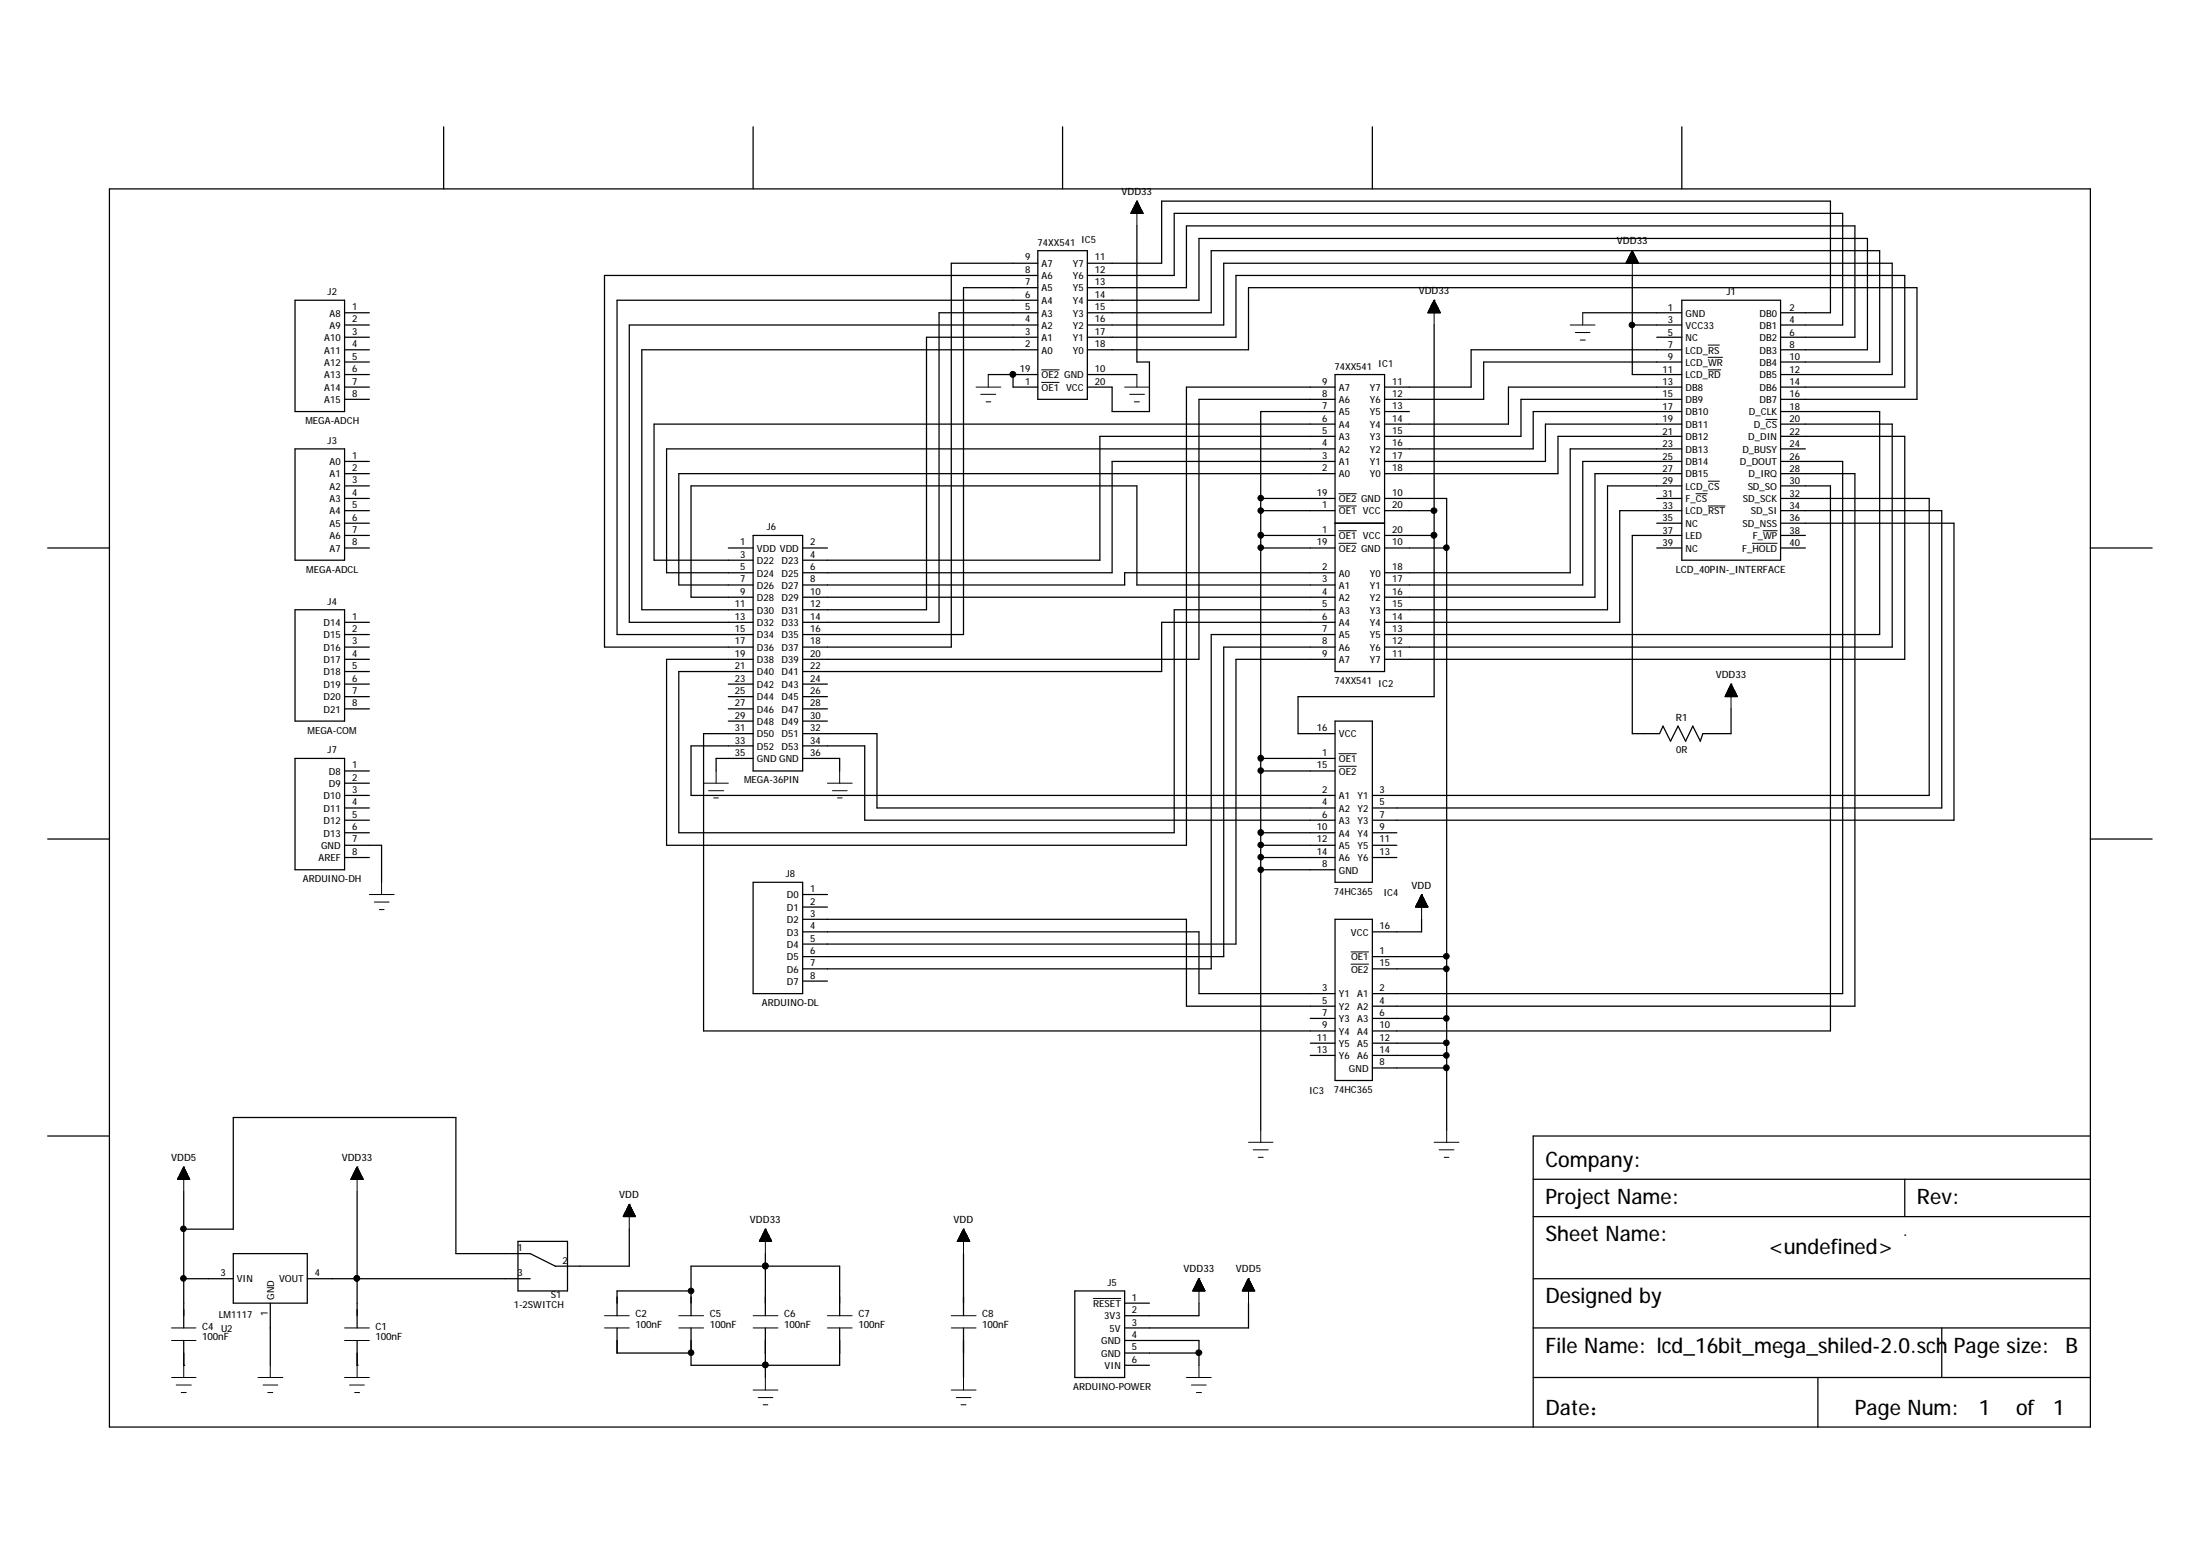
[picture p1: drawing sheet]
<svg xmlns="http://www.w3.org/2000/svg" width="297mm" height="210mm" viewBox="0 0 297 210" stroke-linecap="round" stroke-linejoin="round" font-family="sans-serif">
<g fill="none" stroke="#000" stroke-width=".17">
<path d="M59.9 17.1v8.4M101.7 17.1v8.4M143.5 17.1v8.4M185.3 17.1v8.4M227.1 17.1v8.4M14.8 25.5h267.4v167.1h-267.4zM140.1 33.8h6.7v20.1h-6.7zM140.1 38.8h-10v46.9h-21.7M140.1 37.2h-58.5v50.1h20.1M140.1 35.5h-11.7v51.8h-20M146.8 35.5h10v-8.4h90.3v15.1h-6.7M146.8 37.2h11.7v-8.4h90.3v15.1h-8.4"/>
<path d="M146.8 38.8h13.4v-8.3h90.2v15h-10M153.5 30.5v18.4h1.7v6.7h-5v-3.3h-3.4M220.4 37.2v13.4h6.7M39.8 40.5h6.7v15.1h-6.7zM46.5 42.2h3.4M46.5 43.9h3.4M46.5 45.5h3.4M46.5 47.2h3.4M46.5 48.9h3.4M46.5 50.6h3.4M46.5 52.3h3.4M46.5 53.9h3.4"/>
<path d="M133.4 50.6h6.7M136.8 50.6h.1M136.8 50.6v1.7h3.3M140.1 40.5h-56.8v45.2h18.4M140.1 42.2h-13.3v41.8h-18.4M140.1 43.9h-55.1v40.1h16.7M140.1 45.5h-15v36.8h-16.7M140.1 47.2h-53.4v35.1h15M146.8 45.5h20.1v-8.3h90.3v15.1h-16.8M146.8 40.5h15.1v-8.3h90.2v15h-11.7M146.8 42.2h16.7v-8.4h90.3v15.1h-13.4M146.8 43.9h18.4v-8.4h90.3v15.1h-15.1"/>
<path d="M146.8 47.2h21.8v-8.4h90.2v15.1h-18.4M146.8 50.6h6.7M180.3 57.2h-92v18.4h13.4M180.3 58.9h-31.8v16.7h-40.1M180.3 50.6h6.6v40h-6.6zM180.3 52.3h-20.1v61.8h-70.2v-25.1h11.7M180.3 53.9h-18.4v35.1h-53.5M180.3 55.6h-10.1v96.9M186.9 55.6h3.4M193.6 43.9v50.1h-18.3v5h5M213.7 42.2h13.4M220.4 43.9h6.7"/>
<path d="M223.7 45.5h3.4M227.1 40.5h13.3v35.1h-13.3zM227.1 55.6h-20.1v5h-20.1M227.1 47.2h-28.5v5.1h-11.7M227.1 48.9h-26.8v5h-13.4M227.1 52.3h-23.4v4.9h-16.8M227.1 53.9h-21.7v5h-18.5M227.1 57.2h-18.4v5.1h-21.8M227.1 58.9h-16.7v5h-23.5M240.4 58.9h16.8v30.1h-70.3M240.4 55.6h13.4v30.1h-66.9M240.4 57.2h15.1v30.1h-68.6"/>
<path d="M6.4 74h8.4M39.8 60.6h6.7v15h-6.7zM46.5 74h3.4M46.5 62.3h3.4M46.5 63.9h3.4M46.5 65.6h3.4M46.5 67.3h3.4M46.5 68.9h3.4M46.5 70.6h3.4M46.5 72.3h3.4M98.3 74h3.4M101.7 72.3h6.7v31.8h-6.7z"/>
<path d="M108.4 74h3.3M170.2 74h10.1M170.2 67.3h10.1M170.2 68.9h10.1M170.2 72.3h10.1M180.3 60.6h-90.3v16.7h11.7M180.3 62.3h-30.1v15h-41.8M180.3 63.9h-88.6v15.1h10M180.3 79h-26.8v-13.4h-60.2v15h8.4M180.3 70.6h6.6M180.3 77.3h-28.5v1.7h-43.4M186.9 74h8.4"/>
<path d="M186.9 67.3h8.4v85.2M186.9 68.9h6.7M186.9 72.3h6.7M223.7 74h3.4M223.7 67.3h3.4M223.7 70.6h3.4M227.1 60.6h-15.1v16.7h-25.1M227.1 62.3h-13.4v16.7h-26.8M227.1 63.9h-11.8v16.7h-28.4M227.1 65.6h-10.1v16.7h-30.1M227.1 68.9h-8.4v15.1h-31.8M227.1 72.3h-6.7v26.7h3.7l.4-1 1.1 2 1-2 1 2 1-2 1 2 .3-1h3.8v-3.3"/>
<path d="M240.4 74h3.4M240.4 68.9h21.8v40.2h-76.9M240.4 60.6h3.4M240.4 62.3h8.4v71.8h-63.5M240.4 63.9h10v71.9h-65.1M240.4 65.6h6.7v73.6h-61.8M240.4 67.3h20.1v40.1h-75.2M240.4 70.6h23.4v40.1h-78.5M240.4 72.3h3.4M282.2 74h8.4M39.8 82.3h6.7v15h-6.7zM46.5 90.6h3.4"/>
<path d="M46.5 84h3.4M46.5 85.7h3.4M46.5 87.3h3.4M46.5 89h3.4M46.5 92.3h3.4M46.5 94h3.4M46.5 95.7h3.4M98.3 97.3h3.4M98.3 92.3h3.4M98.3 94h3.4M98.3 95.7h3.4M101.7 99h-6.7v40.2h85.3"/>
<path d="M108.4 97.3h3.3M108.4 99h10v10.1h61.9M108.4 80.6h71.9M108.4 92.3h3.3M108.4 94h3.3M108.4 95.7h3.3M180.3 97.3h5v21.8h-5zM180.3 82.3h-21.8v30.1h-66.8v-21.8h10M180.3 84h-23.5v6.6h-48.4M180.3 85.7h-16.8v45.1h-55.1M180.3 87.3h-15.1v41.8h-56.8M180.3 89h-13.4v38.4h-58.5"/>
<path d="M6.4 113.3h8.4M39.8 102.4h6.7v15h-6.7zM46.5 107.4h3.4M46.5 109.1h3.4M46.5 110.7h3.4M46.5 112.4h3.4M46.5 114.1h5v5M46.5 115.8h3.4M46.5 104.1h3.4M46.5 105.7h3.4M101.7 119.1h6.7v15h-6.7zM101.7 102.4h-5v1.7"/>
<path d="M101.7 100.7h-8.4v6.7h87M108.4 102.4h5v1.7M108.4 100.7h8.4v10h63.5M170.2 102.4h10.1M170.2 117.4h10.1M170.2 112.4h10.1M170.2 114.1h10.1M170.2 115.8h10.1M170.2 104.1h10.1M185.3 112.4h3.3M185.3 114.1h3.3M185.3 115.8h3.3"/>
<path d="M282.2 113.3h8.4M108.4 124.1h51.8v11.7h20.1M108.4 125.8h53.5v8.3h18.4M108.4 120.7h3.3M108.4 122.4h3.3M108.4 132.4h3.3M176.9 137.5h3.4M180.3 124.1h5v21.8h-5zM185.3 129.1h10M185.3 137.5h10M185.3 130.8h10M191.9 124.1v1.7h-6.6"/>
<path d="M6.4 153.3h8.4M176.9 140.8h3.4M176.9 142.5h3.4M185.3 144.2h10M185.3 140.8h10M185.3 142.5h10M207 159.2h75.2M257.2 159.2v5M282.2 153.3h-75.2v39.3M24.8 172.6h6.7M24.8 165.9h6.7v-15.1h30.1v18.4h10l3.4 1.7h10v-5M24.8 160.9v18.4"/>
<path d="M31.5 169.2h10v6.7h-10zM36.5 175.9v8.4M41.5 172.6h30.1M48.2 172.6h.1M48.2 160.9v18.4M69.9 167.6h6.7v6.7h-6.7zM83.3 179.3v3.3h10M93.3 174.3h.1M93.3 174.3h-10v3.3M93.3 179.3v5h20.1v-5M93.3 177.6v-6.7h20.1v6.7M103.3 170.9h.1"/>
<path d="M103.3 169.2v8.4M103.3 179.3v6.6M130.1 169.2v8.4M130.1 179.3v6.6M145.1 174.3h6.7v11.6h-6.7zM151.8 175.9h3.4M161.9 175.9v1.7h-10.1M168.6 175.9v3.4h-16.8M207 164.2h75.2M207 172.6h75.2M207 179.3h75.2M257.2 166.7h.1"/>
<path d="M262.2 179.3v6.6M24.8 184.3h.1M24.8 180.9v3.4M48.2 184.3h.1M48.2 180.9v3.4M93.3 182.6h.1M103.3 184.3h.1M151.8 180.9h10.1v3.4M151.8 182.6h10.1M151.8 184.3h3.4M207 185.9h75.2M245.4 185.9v6.7"/>
</g>
<g fill="none" stroke="#000" stroke-width=".14">
<path d="M152.7 28.8h1.6M152.7 28.7v.1M152.7 28.7h1.6M152.8 28.6h1.4v.2M152.8 28.6v.2M152.8 28.5h1.4M152.8 28.5h1.4v.3M152.8 28.5v.3M152.9 28.4h1.3M152.9 28.4h1.2v.4M152.9 28.3v.5M153 28.3h1.1"/>
<path d="M153 28.3h1.1v.5M153 28.2v.6M153 28.2h1M153 28.1h1v.7M153 28v.8M153.1 28h.9M153.1 28h.8v.8M153.1 27.9v.9M153.2 27.9h.7M153.2 27.8h.6v1M153.2 27.7v1.1M153.2 27.7h.6"/>
<path d="M153.2 27.7h.6v1.1M153.2 27.6v1.2M153.3 27.6h.5M153.3 27.5h.4v1.3M153.4 27.4h.3v1.4M153.4 27.4v1.4M153.4 27.4h.2M153.5 27.3h.1v1.5M153.5 27.1h.1M153.5 27.1v3.4M153.5 27.1l-.8 1.7M153.5 27.1l.8 1.7h-1.6"/>
<path d="M153.5 27.2v1.6M153.7 27.5h-.4v1.3M219.6 35.4h1.5v.1M219.6 35.4h1.5M219.6 35.4v.1M219.6 35.3h1.5v.2M219.6 35.3v.2M219.7 35.2h1.4M219.7 35.5v-.3h1.3v.3M219.8 35.1h1.2M219.8 35.5v-.5h1.2v.5M219.8 35h1.1"/>
<path d="M219.8 35.5v-.6h1.1v.6M219.9 34.9h1M219.9 34.8h1v.7M219.9 34.7v.8M220 34.7h.8M220 34.6h.8v.9M220 34.6v.9M220 34.6h.7M220 34.5h.7v1M220 34.5v1M220.1 34.5h.6M220.1 34.4h.5v1.1"/>
<path d="M220.1 34.3v1.2M220.1 34.3h.5M220.2 34.3h.4v1.2M220.2 34.2v1.3M220.2 34.2h.3M220.3 34.1h.2v1.4M220.3 34h.1v1.5M220.3 33.9v1.6M220.3 33.9h.1M220.4 33.8h.1M220.4 33.8v3.4M220.4 33.8l.8 1.7h-1.7z"/>
<path d="M220.5 34.1h-.2v1.4M131.8 52.3h3.3M132.4 53.2h2.1M133.1 54.2h.7M133.4 50.6v1.7M140.6 49.9h2.4M140.6 51.6h2.4M151.8 52.3h3.4M152.5 53.2h2M153.2 54.2h.6M153.5 50.6v1.7M192.8 42.1h1.6v.1"/>
<path d="M192.8 42.1v.1M192.9 42.1h1.5M192.9 42h1.5v.2M192.9 41.9h1.4M192.9 42v.2M193 41.9h1.3v.3M193 41.8v.4M193 41.8h1.3M193 42.2v-.5h1.2v.5M193 41.7h1.2M193.1 42.2v-.6h1.1v.6M193.1 41.5h1"/>
<path d="M193.2 42.2v-.7h.9v.7M193.2 41.4h.9M193.2 41.3h.9v.9M193.2 41.2v1M193.3 41.2h.7M193.3 41.2h.7v1M193.3 41.1v1.1M193.3 41.1h.6M193.3 41.1h.6v1.1M193.3 41v1.2M193.4 41h.4M193.4 41h.4v1.2"/>
<path d="M193.4 40.9v1.3M193.5 40.9h.3M193.5 40.8h.3v1.4M193.5 40.7v1.5M193.5 40.7h.2M193.5 40.7h.2v1.5M193.5 40.6v1.6M193.6 40.6h.1M193.6 40.5h.1M193.6 40.5v3.4M193.6 40.5l.9 1.7h-1.7zM212 43.9h3.3"/>
<path d="M212.7 44.9h2M213.4 45.9h.6M213.7 42.2v1.7M230.6 46.6h1.6M230.6 48.2h2M230.6 49.9h1.7M238.4 56.6h1.5M180.8 66.6h2.3M180.8 68.3h2.3M180.8 71.6h2.3M180.8 73.3h2.3M229 66.6h1.5"/>
<path d="M230.6 65h1.6M230.6 68.3h2.3M236.6 73.3h3.3M238 71.6h1.9M233 94h1.6M233 93.8h1.5v.2M233 93.8v.2M233 93.7h1.4M233.1 93.7h1.3v.3M233.1 93.6h1.3M233.1 93.7v.3M233.2 94v-.5h1.2v.5"/>
<path d="M233.2 93.5h1.1M233.2 94v-.6h1.1v.6M233.2 93.4h1M233.3 94v-.7h.9v.7M233.3 93.2h.9M233.3 93.1h.8v.9M233.3 93.1v.9M233.4 93.1h.7M233.4 93h.7v1M233.5 92.9h.5v1.1M233.5 92.8v1.2M233.5 92.8h.5"/>
<path d="M233.6 92.8h.3v1.2M233.6 92.7v1.3M233.6 92.7h.3M233.6 92.6h.2v1.4M233.6 92.6v1.4M233.6 92.6h.2M233.7 92.5h.1v1.5M233.7 92.4v1.6M233.7 92.3h.1M233.7 92.3v3.4M233.7 92.3l-.8 1.7h1.7M233.7 92.3l.9 1.7"/>
<path d="M233.7 92.4h.1M234.1 92.9h-.7v1.1M234.5 93.9h-1.5v.1M51.5 119.1v1.6M95 105.7h3.3M95.7 106.7h2M96.4 107.7h.6M96.7 104.1v1.6M111.7 105.7h3.4M112.4 106.7h2M113.1 107.7h.6M113.4 104.1v1.6"/>
<path d="M180.8 101.7h2.3M180.8 103.4h2.3M49.9 120.7h3.3M50.5 121.8h2M51.2 122.8h.7M182.4 128.5h2.4M182.4 130.1h2.4M191.1 122.4h1.7M191.2 122.3h1.5M191.2 122.2h1.5v.2M191.2 122.2v.2M191.3 122.1h1.4"/>
<path d="M191.3 122.1h1.3v.3M191.3 122h1.3M191.3 122.1v.3M191.3 122h1.3v.4M191.3 121.9v.5M191.4 121.9h1.1M191.4 121.8h1.1v.6M191.4 121.8h1M191.4 121.8v.6M191.5 121.7h.9v.7M191.6 121.6h.8v.8M191.6 121.5v.9"/>
<path d="M191.6 121.5h.7M191.6 121.4h.7v1M191.7 121.3h.5v1.1M191.7 121.2v1.2M191.7 121.2h.5M191.8 121.2h.4v1.2M191.8 121h.3v1.4M191.8 121v1.4M191.9 121h.2M191.9 120.9h.1v1.5M191.9 120.8v1.6M191.9 120.7h.1"/>
<path d="M191.9 120.7v3.4M191.9 120.7l-.8 1.7M191.9 120.7l.9 1.7M191.9 120.8h.1M192.2 121.1h-.4v1.3M192.3 121.3h-.7v1.1M192.4 121.6h-.9v.8M24 159.1l1.6 .1M24 159.1v.1M24 159.1h1.6M24 159h1.5v.2M24 159v.2"/>
<path d="M24.1 158.9h1.4M24.1 158.9h1.4v.3M24.1 158.8v.4M24.2 158.8h1.2M24.2 158.8h1.2v.4M24.2 158.7h1.2M24.2 158.7v.5M24.3 158.6h1v.6M24.3 158.6v.6M24.3 158.6h1M24.3 158.5h1v.7M24.4 158.3h.8v.9"/>
<path d="M24.5 158.2h.6v1M24.5 158.1v1.1M24.5 158.1h.6M24.6 158.1h.5v1.1M24.6 157.9h.4v1.3M24.6 157.9v1.3M24.6 157.9h.4M24.7 157.8h.2v1.4M24.7 157.7h.1v1.5M24.7 157.6v1.6M24.8 157.6h.1M24.8 157.5h.1"/>
<path d="M24.8 157.5l-.8 1.7h1.6M24.8 157.5v3.4M24.8 157.5l.8 1.7M24.9 157.7h-.2v1.5M25.1 158h-.5v1.2M25.2 158.3h-.8v.9M25.2 158.4h-.9v.8M47.4 159.1l1.6 .1M47.4 159.1h1.6M47.4 159.1v.1M47.5 159h1.4v.2M47.5 159v.2"/>
<path d="M47.5 158.9h1.4M47.5 158.9h1.4v.3M47.5 158.8v.4M47.6 158.8h1.3M47.6 158.8h1.2v.4M47.6 158.7v.5M47.6 158.7h1.2M47.7 158.6h1v.6M47.7 158.6v.6M47.7 158.6h1M47.7 158.5h1v.7M47.7 158.4v.8"/>
<path d="M47.8 158.4h.8M47.8 158.3h.8v.9M47.8 158.3v.9M47.8 158.3h.8M47.9 158.2h.7v1M47.9 158.1v1.1M47.9 158.1h.6M47.9 158.1h.6v1.1M47.9 158v1.2M48 158h.4M48 157.9h.4v1.3M48 157.9v1.3"/>
<path d="M48 157.9h.3M48 157.8h.3v1.4M48 157.7v1.5M48.1 157.7h.2M48.1 157.7h.2v1.5M48.1 157.6v1.6M48.2 157.6h.1M48.2 157.5h.1M48.2 157.5v3.4M48.2 157.5l.9 1.7h-1.7zM168.6 154.2h3.3M169.2 155.2h2"/>
<path d="M169.9 156.2h.7M170.2 152.5v1.7M193.6 154.2h3.4M194.3 155.2h2M195 156.2h.6M195.3 152.5v1.7M23.2 179.3h3.3M46.5 179.3h3.4M81.6 179.3h3.4M81.6 177.6h3.4M84.2 164.2v-.1h1.6v.1M84.2 164.1h1.6"/>
<path d="M84.2 164.2v-.2h1.5v.2M84.3 164h1.4M84.3 163.9h1.3v.3M84.3 163.8v.4M84.3 163.8h1.3M84.4 163.8h1.2v.4M84.4 163.7v.5M84.4 163.7h1.2M84.4 163.6h1.1v.6M84.4 163.6v.6M84.5 163.5h1M84.5 163.5h.9v.7"/>
<path d="M84.5 163.5v.7M84.5 163.4h.9M84.6 163.4h.8v.8M84.6 163.3v.9M84.6 163.3h.7M84.6 163.2h.7v1M84.6 163.2v1M84.7 163.2h.6M84.7 163.1h.6v1.1M84.7 163v1.2M84.8 163h.4M84.8 163h.4v1.2"/>
<path d="M84.8 162.8h.3v1.4M84.8 162.7v1.5M84.9 162.7h.1M84.9 162.7h.1v1.5M85 162.6h.1M85 162.6v3.3M85 162.6l-.8 1.6M85 162.6l.8 1.6h-1.6M85 162.6h-.1v1.6M85.1 162.9h-.3v1.3M91.7 179.3h3.3M91.7 177.6h3.3"/>
<path d="M101.7 179.3h3.3M101.7 177.6h3.3M102.6 167.5l1.6 .1M102.6 167.4h1.5v.2M102.6 167.3v.3M102.7 167.3h1.4M102.7 167.2h1.4v.4M102.8 167.1h1.2v.5M102.8 167h1.1M102.8 167.1v.5M102.8 167h1.1v.6M102.8 166.9v.7"/>
<path d="M102.9 166.9h.9M102.9 167.6v-.8h.9v.8M102.9 166.8h.9M103 166.7h.8v.9M103 166.6v1M103 166.6h.7M103 166.6h.7v1M103.1 166.4h.5v1.2M103.1 166.4v1.2M103.1 166.4h.5M103.2 166.3h.3v1.3M103.2 166.3v1.3"/>
<path d="M103.2 166.3h.3M103.2 166.2h.3v1.4M103.2 166.1v1.5M103.3 166.1h.2M103.3 166h.1v1.6M103.3 166v1.6M103.3 165.9h.1M103.3 165.9v3.3M103.3 165.9l-.8 1.7h1.7M103.3 165.9l.9 1.7M103.3 166h.1M103.7 166.5h-.7v1.1"/>
<path d="M104 167.2h-1.3v.4M104.1 167.4h-1.5v.2M111.7 179.3h3.4M111.7 177.6h3.4M128.4 179.3h3.4M128.4 177.6h3.4M129.3 167.5l1.6 .1M129.4 167.4h1.5v.2M129.4 167.3v.3M129.4 167.3h1.4M129.5 167.2h1.3v.4M129.5 167.1h1.2v.5"/>
<path d="M129.5 167.1v.5M129.5 167h1.2M129.6 167h1v.6M129.6 166.9h1M129.6 166.9v.7M129.6 167.6v-.8h1v.8M129.7 166.8h.8M129.7 166.7h.8v.9M129.7 166.6v1M129.8 166.6h.7M129.8 166.6h.6v1M129.8 166.5v1.1"/>
<path d="M129.8 166.5h.6M129.8 166.4h.6v1.2M129.8 166.4v1.2M129.9 166.4h.4M129.9 166.3h.4v1.3M129.9 166.3v1.3M130 166.3h.3M130 166.2h.2v1.4M130 166.1v1.5M130 166.1h.2M130 166h.2v1.6M130 166v1.6"/>
<path d="M130.1 165.9h.1M130.1 165.9l.8 1.7h-1.7zM130.1 166h.1M130.1 165.9v3.3M130.7 167.2h-1.2v.4M130.9 167.4h-1.6v.2M147.6 175.3h3.7M161.1 174.3v-.1h1.6v.1M161.1 174.1h1.5M161.2 174h1.4v.3M161.2 173.9h1.4v.4M161.2 173.9v.4"/>
<path d="M161.2 173.9h1.3M161.3 173.8h1.2v.5M161.3 173.7h1.1v.6M161.3 173.6v.7M161.4 173.6h.9M161.4 173.5h.9v.8M161.4 173.5h.9M161.4 173.5v.8M161.5 173.4h.8v.9M161.5 173.3v1M161.5 173.3h.7M161.5 173.2h.7v1.1"/>
<path d="M161.5 173.2v1.1M161.6 173.2h.6M161.6 173.1h.5v1.2M161.6 173v1.3M161.6 173h.5M161.7 173h.4v1.3M161.7 172.9v1.4M161.7 172.9h.4M161.7 172.9h.3v1.4M161.7 172.8v1.5M161.8 172.8h.2M161.8 172.7h.1v1.6"/>
<path d="M161.8 172.6v1.7M161.8 172.6h.1M161.9 172.6h.1M161.9 172.6v3.3M161.9 172.6l-.9 1.7h1.7M161.9 172.6l.8 1.7M162.4 173.8h-1.1v.5M162.6 174h-1.4v.3M167.8 174.3v-.1h1.5v.1M167.8 174.1h1.5M167.8 174h1.5v.3M167.8 174v.3"/>
<path d="M167.9 174h1.3M167.9 173.9h1.3v.4M167.9 173.9v.4M167.9 173.9h1.3M167.9 173.8h1.3v.5M167.9 173.8v.5M168 173.8h1.1M168 173.7h1.1v.6M168 173.6v.7M168.1 173.6h1M168.1 173.5h.9v.8M168.1 173.5v.8"/>
<path d="M168.1 173.5h.9M168.1 173.4h.9v.9M168.1 173.3v1M168.2 173.3h.7M168.2 173.2h.7v1.1M168.2 173.2v1.1M168.3 173.2h.6M168.3 173.1h.5v1.2M168.3 173v1.3M168.3 173h.5M168.4 173h.4v1.3M168.4 172.9v1.4"/>
<path d="M168.4 172.9h.3M168.4 172.9h.3v1.4M168.4 172.8v1.5M168.4 172.8h.3M168.5 172.7h.1v1.6M168.5 172.6v1.7M168.5 172.6h.1M168.6 172.6h.1M168.6 172.6l.8 1.7h-1.7zM168.6 172.6v3.3M23.2 180.9h3.3M23.2 185.9h3.3"/>
<path d="M23.8 187h2M24.5 188h.6M24.8 184.3v1.6M34.8 185.9h3.4M35.5 187h2M36.2 188h.6M36.5 184.3v1.6M46.5 180.9h3.4M46.5 185.9h3.4M47.2 187h2M47.9 188h.7M48.2 184.3v1.6"/>
<path d="M101.7 187.6h3.3M102.4 188.7h2M103 189.6h.7M103.3 185.9v1.7M128.4 187.6h3.4M129.1 188.7h2M129.8 189.6h.6M130.1 185.9v1.7M160.2 185.9h3.3M160.9 187h2M161.5 188h.7M161.9 184.3v1.6"/>
</g>
<g fill="#000" stroke="#000" stroke-width=".14">
<circle cx="136.8" cy="50.5" r=".4"/>
<circle cx="220.3" cy="43.9" r=".38"/>
<circle cx="170.2" cy="72.3" r=".39"/>
<circle cx="170.2" cy="68.9" r=".38"/>
<circle cx="170.2" cy="73.9" r=".38"/>
<circle cx="170.2" cy="67.2" r=".38"/>
<circle cx="193.6" cy="72.3" r=".4"/>
<circle cx="193.6" cy="68.9" r=".39"/>
<circle cx="195.3" cy="73.9" r=".38"/>
<circle cx="170.2" cy="102.3" r=".39"/>
<circle cx="170.2" cy="112.4" r=".39"/>
<circle cx="170.2" cy="117.4" r=".38"/>
<circle cx="170.2" cy="104" r=".38"/>
<circle cx="170.2" cy="114.1" r=".38"/>
<circle cx="170.2" cy="115.7" r=".38"/>
<circle cx="195.3" cy="130.8" r=".38"/>
<circle cx="195.3" cy="129.1" r=".38"/>
<circle cx="195.3" cy="137.5" r=".38"/>
<circle cx="195.3" cy="144.1" r=".39"/>
<circle cx="195.3" cy="142.5" r=".38"/>
<circle cx="195.3" cy="140.8" r=".38"/>
<circle cx="24.8" cy="165.9" r=".38"/>
<circle cx="24.8" cy="172.6" r=".38"/>
<circle cx="48.2" cy="172.6" r=".38"/>
<circle cx="93.3" cy="174.3" r=".38"/>
<circle cx="103.3" cy="170.9" r=".39"/>
<circle cx="93.3" cy="182.6" r=".38"/>
<circle cx="103.3" cy="184.2" r=".38"/>
<circle cx="161.9" cy="182.6" r=".39"/>
</g>
<g font-size="2.9">
<text x="208.7" y="157.5">Company:</text>
<text x="208.7" y="162.6">Project Name:</text>
<text x="208.7" y="167.6">Sheet Name:</text>
<text x="258.8" y="162.6">Rev:</text>
<text x="238.8" y="169.2">&lt;undefined&gt;</text>
<text x="208.7" y="175.9">Designed by</text>
<text x="208.7" y="182.6">File Name: lcd_16bit_mega_shiled-2.0.sch Page size:</text>
<text x="278.9" y="182.6">B</text>
<text x="208.7" y="191">Date：</text>
<text x="250.4" y="191">Page Num:</text>
<text x="267.2" y="191">1</text>
<text x="272.2" y="191">of 1</text>
</g>
<g font-size="1.4">
<text x="151.4" y="26.3">VDD33</text>
<text x="218.3" y="33">VDD33</text>
<text x="191.6" y="39.7">VDD33</text>
<text x="233.1" y="39.8">J1</text>
<text x="226.3" y="77.3">LCD_40PIN-_INTERFACE</text>
<text x="231.6" y="91.5">VDD33</text>
<text x="226.3" y="97.3">R1</text>
<text x="190.6" y="119.9">VDD</text>
<text x="23.1" y="156.7">VDD5</text>
<text x="46.1" y="156.7">VDD33</text>
<text x="83.6" y="161.7">VDD</text>
<text x="101.3" y="165.1">VDD33</text>
<text x="128.7" y="165.1">VDD</text>
<text x="159.8" y="171.8">VDD33</text>
<text x="166.9" y="171.8">VDD5</text>
<text x="27.3" y="179.5">C4 U2</text>
<text x="50.7" y="179.5">C1</text>
<text x="85.8" y="177.8">C2</text>
<text x="85.8" y="179.3">100nF</text>
<text x="95.8" y="177.8">C5</text>
<text x="95.8" y="179.3">100nF</text>
<text x="105.9" y="177.8">C6</text>
<text x="105.9" y="179.3">100nF</text>
<text x="115.9" y="177.8">C7</text>
<text x="115.9" y="179.3">100nF</text>
<text x="132.6" y="177.8">C8</text>
<text x="132.6" y="179.3">100nF</text>
<text x="27.3" y="180.9">100nF</text>
<text x="50.7" y="180.9">100nF</text>
</g>
<g font-size="1.3">
<text x="138.4" y="35.2">9</text>
<text x="140.1" y="33.2">74XX541 IC5</text>
<text x="147.8" y="35.2">11</text>
<text x="44.2" y="39.8">J2</text>
<text x="47.5" y="41.9">1</text>
<text x="138.4" y="41.9">5</text>
<text x="138.4" y="40.2">6</text>
<text x="138.4" y="38.5">7</text>
<text x="138.4" y="36.8">8</text>
<text x="140.6" y="41">A4</text>
<text x="140.6" y="39.3">A5</text>
<text x="140.6" y="37.7">A6</text>
<text x="140.6" y="36">A7</text>
<text x="144.9" y="36">Y7</text>
<text x="144.9" y="37.7">Y6</text>
<text x="144.9" y="39.3">Y5</text>
<text x="144.9" y="41">Y4</text>
<text x="147.8" y="36.8">12</text>
<text x="147.8" y="38.5">13</text>
<text x="147.8" y="40.2">14</text>
<text x="147.8" y="41.9">15</text>
<text x="225.2" y="42">1</text>
<text x="241.6" y="42">2</text>
<text x="43.8" y="46">A10</text>
<text x="43.8" y="47.7">A11</text>
<text x="44.5" y="42.7">A8</text>
<text x="44.5" y="44.4">A9</text>
<text x="47.5" y="43.5">2</text>
<text x="47.5" y="45.2">3</text>
<text x="47.5" y="46.9">4</text>
<text x="138.4" y="46.9">2</text>
<text x="138.4" y="45.2">3</text>
<text x="138.4" y="43.5">4</text>
<text x="140.6" y="47.7">A0</text>
<text x="140.6" y="46">A1</text>
<text x="140.6" y="44.4">A2</text>
<text x="140.6" y="42.7">A3</text>
<text x="144.9" y="42.7">Y3</text>
<text x="144.9" y="44.4">Y2</text>
<text x="144.9" y="46">Y1</text>
<text x="144.9" y="47.7">Y0</text>
<text x="147.8" y="43.5">16</text>
<text x="147.8" y="45.2">17</text>
<text x="147.8" y="46.9">18</text>
<text x="225.2" y="43.6">3</text>
<text x="225.2" y="45.3">5</text>
<text x="225.2" y="47">7</text>
<text x="227.6" y="42.7">GND</text>
<text x="227.6" y="44.4">VCC33</text>
<text x="227.6" y="46">NC</text>
<text x="227.6" y="47.7">LCD_RS</text>
<text x="237.6" y="44.4">DB1</text>
<text x="237.6" y="46">DB2</text>
<text x="237.6" y="47.7">DB3</text>
<text x="237.6" y="42.7">DB0</text>
<text x="241.6" y="43.6">4</text>
<text x="241.6" y="45.3">6</text>
<text x="241.6" y="47">8</text>
<text x="43.8" y="49.4">A12</text>
<text x="43.8" y="51.1">A13</text>
<text x="43.8" y="52.8">A14</text>
<text x="47.5" y="48.6">5</text>
<text x="47.5" y="50.2">6</text>
<text x="47.5" y="51.9">7</text>
<text x="47.5" y="53.6">8</text>
<text x="137.7" y="50.2">19</text>
<text x="138.4" y="51.9">1</text>
<text x="140.6" y="52.8">OE1</text>
<text x="140.6" y="51.1">OE2 GND</text>
<text x="143.9" y="52.8">VCC</text>
<text x="147.8" y="50.2">10</text>
<text x="147.8" y="51.9">20</text>
<text x="178.5" y="53.6">8</text>
<text x="178.5" y="51.9">9</text>
<text x="180.2" y="49.9">74XX541 IC1</text>
<text x="180.8" y="52.8">A7</text>
<text x="185" y="52.8">Y7</text>
<text x="188" y="51.9">11</text>
<text x="188" y="53.6">12</text>
<text x="224.5" y="50.3">11</text>
<text x="224.5" y="52">13</text>
<text x="224.5" y="53.7">15</text>
<text x="225.2" y="48.7">9</text>
<text x="227.6" y="51.1">LCD_RD</text>
<text x="227.6" y="52.8">DB8</text>
<text x="227.6" y="49.4">LCD_WR</text>
<text x="237.6" y="49.4">DB4</text>
<text x="237.6" y="51.1">DB5</text>
<text x="237.6" y="52.8">DB6</text>
<text x="241.6" y="48.7">10</text>
<text x="241.6" y="50.3">12</text>
<text x="241.6" y="52">14</text>
<text x="241.6" y="53.7">16</text>
<text x="41.2" y="57.2">MEGA-ADCH</text>
<text x="43.8" y="54.4">A15</text>
<text x="44.2" y="59.9">J3</text>
<text x="178.5" y="58.6">5</text>
<text x="178.5" y="56.9">6</text>
<text x="178.5" y="55.2">7</text>
<text x="180.8" y="59.4">A3</text>
<text x="180.8" y="57.8">A4</text>
<text x="180.8" y="56.1">A5</text>
<text x="180.8" y="54.4">A6</text>
<text x="185" y="54.4">Y6</text>
<text x="185" y="56.1">Y5</text>
<text x="185" y="57.8">Y4</text>
<text x="185" y="59.4">Y3</text>
<text x="188" y="55.2">13</text>
<text x="188" y="56.9">14</text>
<text x="188" y="58.6">15</text>
<text x="224.5" y="55.3">17</text>
<text x="224.5" y="57">19</text>
<text x="224.5" y="58.7">21</text>
<text x="227.6" y="54.4">DB9</text>
<text x="227.6" y="56.1">DB10</text>
<text x="227.6" y="57.8">DB11</text>
<text x="227.6" y="59.4">DB12</text>
<text x="236.1" y="59.4">D_DIN</text>
<text x="236.1" y="56.1">D_CLK</text>
<text x="236.8" y="57.8">D_CS</text>
<text x="237.6" y="54.4">DB7</text>
<text x="241.6" y="55.3">18</text>
<text x="241.6" y="57">20</text>
<text x="241.6" y="58.7">22</text>
<text x="44.5" y="62.8">A0</text>
<text x="44.5" y="64.4">A1</text>
<text x="47.5" y="61.9">1</text>
<text x="47.5" y="63.6">2</text>
<text x="47.5" y="65.2">3</text>
<text x="178.5" y="63.6">2</text>
<text x="178.5" y="61.9">3</text>
<text x="178.5" y="60.3">4</text>
<text x="180.8" y="64.4">A0</text>
<text x="180.8" y="62.8">A1</text>
<text x="180.8" y="61.1">A2</text>
<text x="185" y="61.1">Y2</text>
<text x="185" y="62.8">Y1</text>
<text x="185" y="64.4">Y0</text>
<text x="188" y="60.3">16</text>
<text x="188" y="61.9">17</text>
<text x="188" y="63.6">18</text>
<text x="224.5" y="60.4">23</text>
<text x="224.5" y="62">25</text>
<text x="224.5" y="63.7">27</text>
<text x="224.5" y="65.4">29</text>
<text x="227.6" y="61.1">DB13</text>
<text x="227.6" y="62.8">DB14</text>
<text x="227.6" y="64.4">DB15</text>
<text x="234.9" y="62.8">D_DOUT</text>
<text x="235.2" y="61.1">D_BUSY</text>
<text x="236.1" y="64.4">D_IRQ</text>
<text x="241.6" y="60.4">24</text>
<text x="241.6" y="62">26</text>
<text x="241.6" y="63.7">28</text>
<text x="241.6" y="65.4">30</text>
<text x="44.5" y="66.1">A2</text>
<text x="44.5" y="67.8">A3</text>
<text x="44.5" y="69.4">A4</text>
<text x="44.5" y="71.1">A5</text>
<text x="47.5" y="66.9">4</text>
<text x="47.5" y="68.6">5</text>
<text x="47.5" y="70.3">6</text>
<text x="47.5" y="71.9">7</text>
<text x="103.5" y="71.6">J6</text>
<text x="177.8" y="66.9">19</text>
<text x="178.5" y="68.6">1</text>
<text x="178.5" y="71.9">1</text>
<text x="180.8" y="69.4">OE1 VCC</text>
<text x="180.8" y="67.8">OE2 GND</text>
<text x="188" y="68.6">20</text>
<text x="188" y="71.9">20</text>
<text x="188" y="66.9">10</text>
<text x="224.5" y="67">31</text>
<text x="224.5" y="68.7">33</text>
<text x="224.5" y="70.4">35</text>
<text x="227.6" y="66.1">LCD_CS</text>
<text x="227.6" y="67.8">F_CS</text>
<text x="227.6" y="69.4">LCD_RST</text>
<text x="227.6" y="71.1">NC</text>
<text x="235.3" y="71.1">SD_NSS</text>
<text x="235.3" y="67.8">SD_SCK</text>
<text x="236" y="66.1">SD_SO</text>
<text x="236.4" y="69.4">SD_SI</text>
<text x="241.6" y="67">32</text>
<text x="241.6" y="68.7">34</text>
<text x="241.6" y="70.4">36</text>
<text x="41.4" y="77.3">MEGA-ADCL</text>
<text x="44.5" y="72.8">A6</text>
<text x="44.5" y="74.5">A7</text>
<text x="47.5" y="73.6">8</text>
<text x="99.9" y="77">5</text>
<text x="99.9" y="75.3">3</text>
<text x="99.9" y="73.6">1</text>
<text x="102.2" y="77.8">D24 D25</text>
<text x="102.2" y="76.1">D22 D23</text>
<text x="102.2" y="74.5">VDD VDD</text>
<text x="109.4" y="77">6</text>
<text x="109.4" y="75.3">4</text>
<text x="109.4" y="73.6">2</text>
<text x="177.8" y="73.6">19</text>
<text x="178.5" y="77">2</text>
<text x="180.8" y="72.8">OE1 VCC</text>
<text x="180.8" y="77.8">A0</text>
<text x="180.8" y="74.5">OE2 GND</text>
<text x="185" y="77.8">Y0</text>
<text x="188" y="73.6">10</text>
<text x="188" y="77">18</text>
<text x="224.5" y="72.1">37</text>
<text x="224.5" y="73.7">39</text>
<text x="227.6" y="72.8">LED</text>
<text x="227.6" y="74.5">NC</text>
<text x="235.2" y="74.5">F_HOLD</text>
<text x="236.6" y="72.8">F_WP</text>
<text x="241.6" y="72.1">38</text>
<text x="241.6" y="73.7">40</text>
<text x="44.2" y="81.6">J4</text>
<text x="47.5" y="83.7">1</text>
<text x="99.2" y="83.7">13</text>
<text x="99.2" y="82">11</text>
<text x="99.9" y="80.3">9</text>
<text x="99.9" y="78.6">7</text>
<text x="102.2" y="82.8">D30 D31</text>
<text x="102.2" y="81.1">D28 D29</text>
<text x="102.2" y="79.5">D26 D27</text>
<text x="109.4" y="83.7">14</text>
<text x="109.4" y="82">12</text>
<text x="109.4" y="80.3">10</text>
<text x="109.4" y="78.6">8</text>
<text x="178.5" y="78.6">3</text>
<text x="178.5" y="80.3">4</text>
<text x="178.5" y="82">5</text>
<text x="178.5" y="83.7">6</text>
<text x="180.8" y="79.5">A1</text>
<text x="180.8" y="81.1">A2</text>
<text x="180.8" y="82.8">A3</text>
<text x="185" y="82.8">Y3</text>
<text x="185" y="81.1">Y2</text>
<text x="185" y="79.5">Y1</text>
<text x="188" y="83.7">14</text>
<text x="188" y="82">15</text>
<text x="188" y="80.3">16</text>
<text x="188" y="78.6">17</text>
<text x="43.7" y="84.5">D14</text>
<text x="43.7" y="86.2">D15</text>
<text x="43.7" y="87.9">D16</text>
<text x="43.7" y="89.5">D17</text>
<text x="47.5" y="85.3">2</text>
<text x="47.5" y="87">3</text>
<text x="47.5" y="88.7">4</text>
<text x="99.2" y="88.7">19</text>
<text x="99.2" y="87">17</text>
<text x="99.2" y="85.3">15</text>
<text x="102.2" y="89.5">D38 D39</text>
<text x="102.2" y="87.9">D36 D37</text>
<text x="102.2" y="86.2">D34 D35</text>
<text x="102.2" y="84.5">D32 D33</text>
<text x="109.4" y="88.7">20</text>
<text x="109.4" y="87">18</text>
<text x="109.4" y="85.3">16</text>
<text x="178.5" y="85.3">7</text>
<text x="178.5" y="87">8</text>
<text x="178.5" y="88.7">9</text>
<text x="180.8" y="84.5">A4</text>
<text x="180.8" y="86.2">A5</text>
<text x="180.8" y="87.9">A6</text>
<text x="180.8" y="89.5">A7</text>
<text x="185" y="89.5">Y7</text>
<text x="185" y="87.9">Y6</text>
<text x="185" y="86.2">Y5</text>
<text x="185" y="84.5">Y4</text>
<text x="188" y="88.7">11</text>
<text x="188" y="87">12</text>
<text x="188" y="85.3">13</text>
<text x="43.7" y="91.2">D18</text>
<text x="43.7" y="92.9">D19</text>
<text x="43.7" y="94.5">D20</text>
<text x="47.5" y="90.4">5</text>
<text x="47.5" y="92">6</text>
<text x="47.5" y="93.7">7</text>
<text x="47.5" y="95.3">8</text>
<text x="99.2" y="95.3">27</text>
<text x="99.2" y="93.7">25</text>
<text x="99.2" y="92">23</text>
<text x="99.2" y="90.4">21</text>
<text x="102.2" y="94.5">D44 D45</text>
<text x="102.2" y="92.9">D42 D43</text>
<text x="102.2" y="91.2">D40 D41</text>
<text x="109.4" y="95.3">28</text>
<text x="109.4" y="93.7">26</text>
<text x="109.4" y="92">24</text>
<text x="109.4" y="90.4">22</text>
<text x="180.2" y="92.4">74XX541 IC2</text>
<text x="41.5" y="99">MEGA-COM</text>
<text x="43.7" y="96.2">D21</text>
<text x="44.2" y="101.7">J7</text>
<text x="99.2" y="100.4">33</text>
<text x="99.2" y="98.7">31</text>
<text x="99.2" y="97">29</text>
<text x="102.2" y="101.2">D52 D53</text>
<text x="102.2" y="99.5">D50 D51</text>
<text x="102.2" y="97.8">D48 D49</text>
<text x="102.2" y="96.2">D46 D47</text>
<text x="109.4" y="100.4">34</text>
<text x="109.4" y="98.7">32</text>
<text x="109.4" y="97">30</text>
<text x="177.8" y="98.7">16</text>
<text x="180.8" y="99.5">VCC</text>
<text x="226.3" y="101.7">0R</text>
<text x="43.7" y="107.9">D10</text>
<text x="44.4" y="104.6">D8</text>
<text x="44.4" y="106.2">D9</text>
<text x="47.5" y="103.7">1</text>
<text x="47.5" y="105.4">2</text>
<text x="47.5" y="107">3</text>
<text x="99.2" y="102">35</text>
<text x="100.5" y="105.7">MEGA-36PIN</text>
<text x="102.2" y="102.9">GND GND</text>
<text x="109.4" y="102">36</text>
<text x="177.8" y="103.7">15</text>
<text x="178.5" y="102">1</text>
<text x="178.5" y="107">2</text>
<text x="180.8" y="104.6">OE2</text>
<text x="180.8" y="102.9">OE1</text>
<text x="180.8" y="107.9">A1</text>
<text x="183.3" y="107.9">Y1</text>
<text x="186.3" y="107">3</text>
<text x="43.7" y="109.6">D11</text>
<text x="43.7" y="111.2">D12</text>
<text x="43.7" y="112.9">D13</text>
<text x="47.5" y="108.7">4</text>
<text x="47.5" y="110.4">5</text>
<text x="47.5" y="112.1">6</text>
<text x="47.5" y="113.7">7</text>
<text x="177.8" y="113.7">12</text>
<text x="177.8" y="112.1">10</text>
<text x="178.5" y="110.4">6</text>
<text x="178.5" y="108.7">4</text>
<text x="180.8" y="112.9">A4 Y4</text>
<text x="180.8" y="111.2">A3 Y3</text>
<text x="180.8" y="109.6">A2 Y2</text>
<text x="186.3" y="113.7">11</text>
<text x="186.3" y="112.1">9</text>
<text x="186.3" y="110.4">7</text>
<text x="186.3" y="108.7">5</text>
<text x="40.9" y="119.1">ARDUINO-DH</text>
<text x="43" y="116.3">AREF</text>
<text x="43.3" y="114.6">GND</text>
<text x="47.5" y="115.4">8</text>
<text x="106.1" y="118.4">J8</text>
<text x="177.8" y="115.4">14</text>
<text x="178.5" y="117.1">8</text>
<text x="180.8" y="116.3">A6 Y6</text>
<text x="180.8" y="114.6">A5 Y5</text>
<text x="180.8" y="117.9">GND</text>
<text x="186.3" y="115.4">13</text>
<text x="106.3" y="121.3">D0</text>
<text x="106.3" y="123">D1</text>
<text x="106.3" y="124.6">D2</text>
<text x="109.4" y="120.5">1</text>
<text x="109.4" y="122.1">2</text>
<text x="109.4" y="123.8">3</text>
<text x="109.4" y="125.4">4</text>
<text x="180.1" y="120.7">74HC365</text>
<text x="186.3" y="125.4">16</text>
<text x="186.8" y="120.9">IC4</text>
<text x="106.3" y="126.3">D3</text>
<text x="106.3" y="127.9">D4</text>
<text x="106.3" y="129.6">D5</text>
<text x="106.3" y="131.3">D6</text>
<text x="109.4" y="127.1">5</text>
<text x="109.4" y="128.8">6</text>
<text x="109.4" y="130.4">7</text>
<text x="182.4" y="126.3">VCC</text>
<text x="182.4" y="131.3">OE2</text>
<text x="182.4" y="129.6">OE1</text>
<text x="186.3" y="130.4">15</text>
<text x="186.3" y="128.8">1</text>
<text x="102.9" y="135.8">ARDUINO-DL</text>
<text x="106.3" y="132.9">D7</text>
<text x="109.4" y="132.1">8</text>
<text x="178.5" y="137.1">7</text>
<text x="178.5" y="135.5">5</text>
<text x="178.5" y="133.8">3</text>
<text x="180.8" y="138">Y3 A3</text>
<text x="180.8" y="136.3">Y2 A2</text>
<text x="180.8" y="134.6">Y1</text>
<text x="183.3" y="134.6">A1</text>
<text x="186.3" y="137.1">6</text>
<text x="186.3" y="135.5">4</text>
<text x="186.3" y="133.8">2</text>
<text x="177.8" y="142.2">13</text>
<text x="177.8" y="140.5">11</text>
<text x="178.5" y="138.8">9</text>
<text x="180.8" y="143">Y6 A6</text>
<text x="180.8" y="141.3">Y5 A5</text>
<text x="180.8" y="139.7">Y4 A4</text>
<text x="186.3" y="142.2">14</text>
<text x="186.3" y="140.5">12</text>
<text x="186.3" y="138.8">10</text>
<text x="186.3" y="143.8">8</text>
<text x="176.7" y="147.7">IC3</text>
<text x="180.1" y="147.5">74HC365</text>
<text x="182.1" y="144.7">GND</text>
<text x="29.8" y="172.3">3</text>
<text x="32" y="173.1">VIN</text>
<text x="37.7" y="173.1">VOUT</text>
<text x="42.5" y="172.3">4</text>
<text x="69.8" y="168.9">1</text>
<text x="69.8" y="172.3">3</text>
<text x="75.9" y="170.6">2</text>
<text x="149.5" y="173.6">J5</text>
<text x="29.5" y="177.9">LM1117</text>
<text x="36.2" y="177.6" transform="rotate(-90 36.2 177.6)">1</text>
<text x="37" y="175.4" transform="rotate(-90 37 175.4)">GND</text>
<text x="69.4" y="176.6">1-2SWITCH</text>
<text x="74.4" y="175.3">S1</text>
<text x="147.6" y="176.4">RESET</text>
<text x="149.1" y="178.1">3V3</text>
<text x="149.8" y="179.8">5V</text>
<text x="152.8" y="175.6">1</text>
<text x="152.8" y="177.3">2</text>
<text x="152.8" y="179">3</text>
<text x="148.7" y="181.5">GND</text>
<text x="148.7" y="183.1">GND</text>
<text x="149.1" y="184.8">VIN</text>
<text x="152.8" y="180.6">4</text>
<text x="152.8" y="182.3">5</text>
<text x="152.8" y="184">6</text>
<text x="144.9" y="187.6">ARDUINO-POWER</text>
</g>
</svg>
